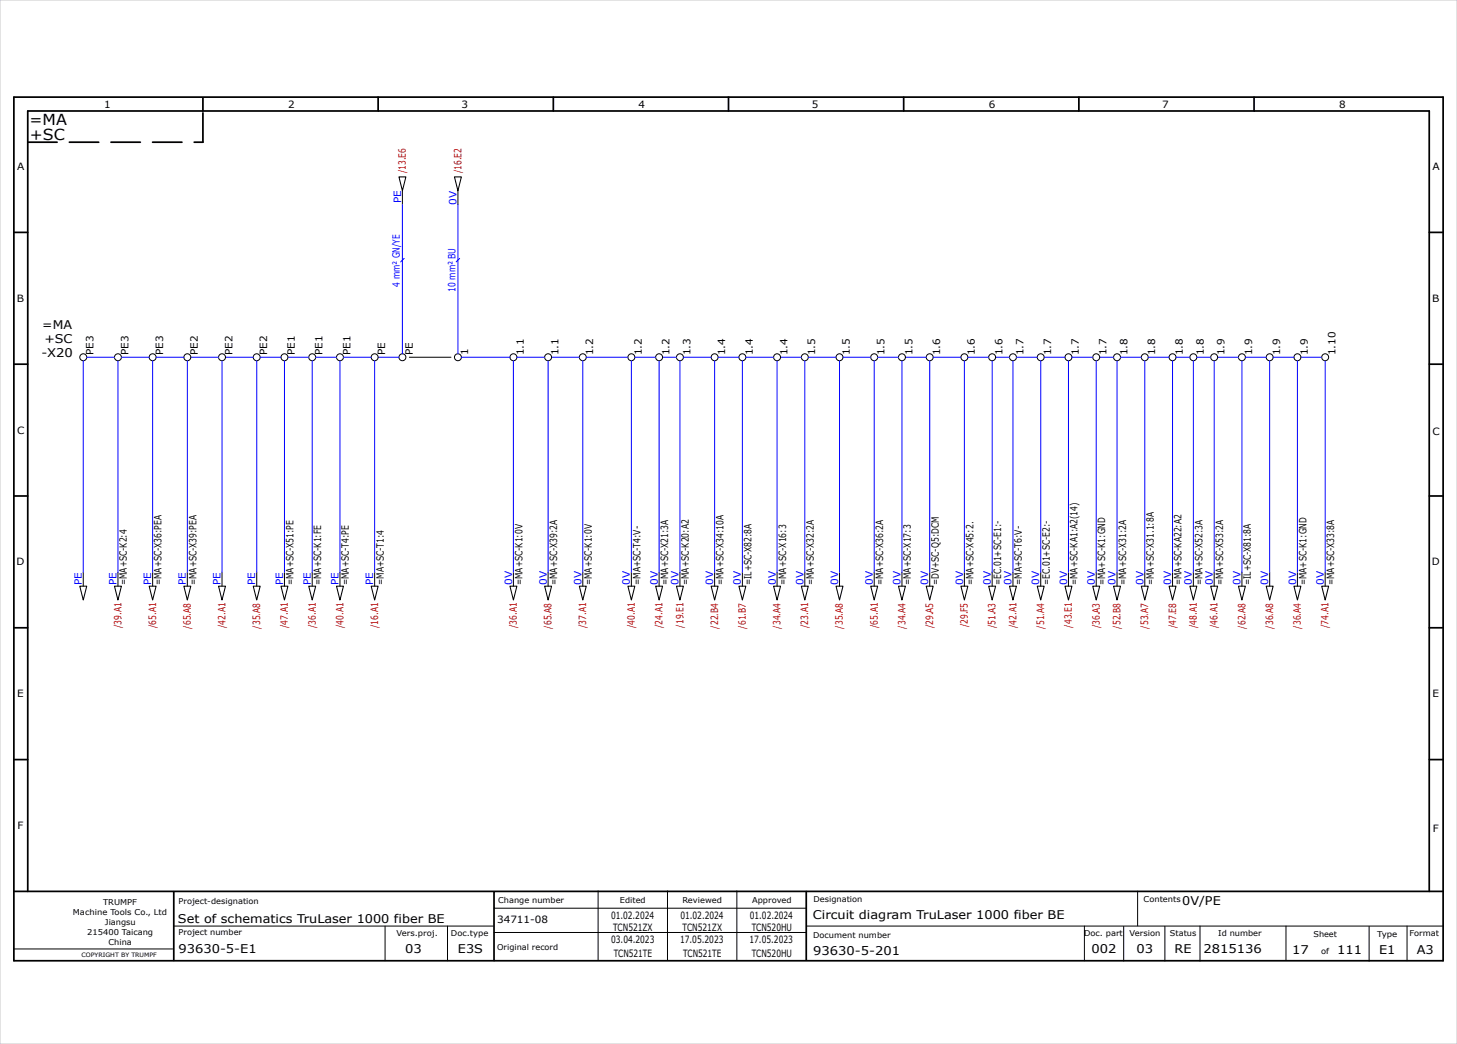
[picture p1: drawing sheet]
<svg xmlns="http://www.w3.org/2000/svg" width="420mm" height="301mm" viewBox="0 0 420 301" stroke-linecap="round" stroke-linejoin="round" font-family="sans-serif">
<g fill="none" stroke="#000" stroke-width=".5">
<path d="M4 28h412v249h-412zM58.5 28.2v3.8M109 28v4M159.5 28v4M210 28v4M260.5 28v4M311 28v4M361.5 28v4M4 67h4M412 67h4M4 105h4M412 105h4"/>
<path d="M4 143h4M412 143h4M4 181h4M412 181h4M4 219h4M412 219h4M4 257h412M8 257v-225h404v225M50.1 257.1v19.8M142.4 257.2v19.8M232.4 257.1v19.7"/>
</g>
<g fill="none" stroke="#000" stroke-width=".29">
<path d="M116 55v4M132 55v4M118 103h12M24 165v4M34 165v4M44 165v4M54 165v4M64 165v4M74 165v4M82 165v4M90 165v4M98 165v4"/>
<path d="M108 165v4M148 165v4M158 165v4M168 165v4M182 165v4M190 165v4M196 165v4M206 165v4M214 165v4M224 165v4M232 165v4M242 165v4"/>
<path d="M252 165v4M260 165v4M268 165v4M278 165v4M286 165v4M292 165v4M300 165v4M308 165v4M316 165v4M322 165v4M330 165v4M338 165v4"/>
<path d="M344 165v4M350 165v4M358 165v4M366 165v4M374 165v4M382 165v4M172.4 256.9v20M192.4 256.9v20M212.4 256.9v20M327.9 256.9v10M4.1 273.6h45.7M50.1 267h92.2"/>
<path d="M111 267v10M129 267v10M142.4 261.9h90M142.4 268.9h90M232.5 267h183.5M312.6 267v10M323.9 267.1v10M335.8 267.1v10M345.9 267v10.1M370.7 267v9.8M394.7 267.1v10M405.6 267v10"/>
<circle cx="24" cy="103" r="1"/>
<circle cx="34" cy="103" r="1"/>
<circle cx="44" cy="103" r="1"/>
<circle cx="54" cy="103" r="1"/>
<circle cx="64" cy="103" r="1"/>
<circle cx="74" cy="103" r="1"/>
<circle cx="82" cy="103" r="1"/>
<circle cx="90" cy="103" r="1"/>
<circle cx="98" cy="103" r="1"/>
<circle cx="108" cy="103" r="1"/>
<circle cx="116" cy="103" r="1"/>
<circle cx="132" cy="103" r="1"/>
<circle cx="148" cy="103" r="1"/>
<circle cx="158" cy="103" r="1"/>
<circle cx="168" cy="103" r="1"/>
<circle cx="182" cy="103" r="1"/>
<circle cx="190" cy="103" r="1"/>
<circle cx="196" cy="103" r="1"/>
<circle cx="206" cy="103" r="1"/>
<circle cx="214" cy="103" r="1"/>
<circle cx="224" cy="103" r="1"/>
<circle cx="232" cy="103" r="1"/>
<circle cx="242" cy="103" r="1"/>
<circle cx="252" cy="103" r="1"/>
<circle cx="260" cy="103" r="1"/>
<circle cx="268" cy="103" r="1"/>
<circle cx="278" cy="103" r="1"/>
<circle cx="286" cy="103" r="1"/>
<circle cx="292" cy="103" r="1"/>
<circle cx="300" cy="103" r="1"/>
<circle cx="308" cy="103" r="1"/>
<circle cx="316" cy="103" r="1"/>
<circle cx="322" cy="103" r="1"/>
<circle cx="330" cy="103" r="1"/>
<circle cx="338" cy="103" r="1"/>
<circle cx="344" cy="103" r="1"/>
<circle cx="350" cy="103" r="1"/>
<circle cx="358" cy="103" r="1"/>
<circle cx="366" cy="103" r="1"/>
<circle cx="374" cy="103" r="1"/>
<circle cx="382" cy="103" r="1"/>
</g>
<path d="M8 41h50.5M58.5 41v-8.8" fill="none" stroke="#000" stroke-width=".5" stroke-dasharray="8.5 3.5"/>
<path d="M0 0h420v301h-420z" fill="none" stroke="#c9c9c9" stroke-width=".29"/>
<g fill="none" stroke="#00f" stroke-width=".29">
<path d="M116 59v43M132 59v43M24 104v61M25 103h8M34 104v61M35 103h8M44 104v61M45 103h8M54 104v61M55 103h8M64 104v61M65 103h8"/>
<path d="M74 104v61M75 103h6M82 104v61M83 103h6M90 104v61M91 103h6M98 104v61M99 103h8M108 104v61M109 103h6M133 103h14M148 104v61"/>
<path d="M149 103h8M158 104v61M159 103h8M168 104v61M169 103h12M182 104v61M183 103h6M190 104v61M191 103h4M196 104v61M197 103h8M206 104v61"/>
<path d="M207 103h6M214 104v61M215 103h8M224 104v61M225 103h6M232 104v61M233 103h8M242 104v61M243 103h8M252 104v61M253 103h6M260 104v61"/>
<path d="M261 103h6M268 104v61M269 103h8M278 104v61M279 103h6M286 104v61M287 103h4M292 104v61M293 103h6M300 104v61M301 103h6M308 104v61"/>
<path d="M309 103h6M316 104v61M317 103h4M322 104v61M323 103h6M330 104v61M331 103h6M338 104v61M339 103h4M344 104v61M345 103h4M350 104v61"/>
<path d="M351 103h6M358 104v61M359 103h6M366 104v61M367 103h6M374 104v61M375 103h6M382 104v61"/>
</g>
<g fill="none" stroke="#000" stroke-width=".3">
<path d="M115 51h2l-1 4zM131 51h2l-1 4zM23 169h2l-1 4zM33 169h2l-1 4zM43 169h2l-1 4zM53 169h2l-1 4zM63 169h2l-1 4zM73 169h2l-1 4zM81 169h2l-1 4zM89 169h2l-1 4zM97 169h2l-1 4zM107 169h2l-1 4z"/>
<path d="M147 169h2l-1 4zM157 169h2l-1 4zM167 169h2l-1 4zM181 169h2l-1 4zM189 169h2l-1 4zM195 169h2l-1 4zM205 169h2l-1 4zM213 169h2l-1 4zM223 169h2l-1 4zM231 169h2l-1 4zM241 169h2l-1 4zM251 169h2l-1 4z"/>
<path d="M259 169h2l-1 4zM267 169h2l-1 4zM277 169h2l-1 4zM285 169h2l-1 4zM291 169h2l-1 4zM299 169h2l-1 4zM307 169h2l-1 4zM315 169h2l-1 4zM321 169h2l-1 4zM329 169h2l-1 4zM337 169h2l-1 4zM343 169h2l-1 4z"/>
<path d="M349 169h2l-1 4zM357 169h2l-1 4zM365 169h2l-1 4zM373 169h2l-1 4zM381 169h2l-1 4z"/>
</g>
<path d="M116.5 74.5l-1 1M132.5 74.5l-1 1" fill="none" stroke="#00f" stroke-width=".3"/>
<g font-size="4.4">
<text x="8.5" y="36">=MA</text>
<text x="8.6" y="40.5">+SC</text>
</g>
<g font-size="3.5">
<text x="12.2" y="94.9">=MA</text>
<text x="12.8" y="98.9">+SC</text>
<text x="12" y="102.9">-X20</text>
<text x="340.8" y="261">0V/PE</text>
<text x="51.3" y="266">Set of schematics TruLaser 1000 fiber BE</text>
<text x="234.3" y="265">Circuit diagram TruLaser 1000 fiber BE</text>
<text x="51.5" y="274.7">93630-5-E1</text>
<text x="116.8" y="274.9">03</text>
<text x="132" y="274.9">E3S</text>
<text x="234.4" y="275.3">93630-5-201</text>
<text x="314.6" y="274.8">002</text>
<text x="327.6" y="274.9">03</text>
<text x="338.6" y="274.8">RE</text>
<text x="346.9" y="274.7">2815136</text>
<text x="372.5" y="275">17</text>
<text x="385.4" y="275">111</text>
<text x="397.6" y="275">E1</text>
<text x="408.4" y="275">A3</text>
</g>
<g font-size="2.9">
<text x="30" y="31">1</text>
<text x="83" y="31">2</text>
<text x="133.1" y="31">3</text>
<text x="184.1" y="31">4</text>
<text x="234.1" y="31">5</text>
<text x="285" y="31">6</text>
<text x="335" y="31">7</text>
<text x="386" y="31">8</text>
<text x="5" y="49">A</text>
<text x="413" y="49">A</text>
<text x="4.8" y="87">B</text>
<text x="412.8" y="87">B</text>
<text x="27" y="102.3" transform="rotate(-90 27 102.3)">PE3</text>
<text x="37" y="102.3" transform="rotate(-90 37 102.3)">PE3</text>
<text x="47" y="102.3" transform="rotate(-90 47 102.3)">PE3</text>
<text x="57" y="102.3" transform="rotate(-90 57 102.3)">PE2</text>
<text x="67" y="102.3" transform="rotate(-90 67 102.3)">PE2</text>
<text x="77" y="102.3" transform="rotate(-90 77 102.3)">PE2</text>
<text x="85" y="102.3" transform="rotate(-90 85 102.3)">PE1</text>
<text x="93" y="102.3" transform="rotate(-90 93 102.3)">PE1</text>
<text x="101" y="102.3" transform="rotate(-90 101 102.3)">PE1</text>
<text x="111" y="102.3" transform="rotate(-90 111 102.3)">PE</text>
<text x="119" y="102.3" transform="rotate(-90 119 102.3)">PE</text>
<text x="135" y="102.4" transform="rotate(-90 135 102.4)">1</text>
<text x="151" y="102.4" transform="rotate(-90 151 102.4)">1.1</text>
<text x="161" y="102.4" transform="rotate(-90 161 102.4)">1.1</text>
<text x="171" y="102.4" transform="rotate(-90 171 102.4)">1.2</text>
<text x="185" y="102.4" transform="rotate(-90 185 102.4)">1.2</text>
<text x="193" y="102.4" transform="rotate(-90 193 102.4)">1.2</text>
<text x="199" y="102.4" transform="rotate(-90 199 102.4)">1.3</text>
<text x="209" y="102.4" transform="rotate(-90 209 102.4)">1.4</text>
<text x="217" y="102.4" transform="rotate(-90 217 102.4)">1.4</text>
<text x="227" y="102.4" transform="rotate(-90 227 102.4)">1.4</text>
<text x="235" y="102.4" transform="rotate(-90 235 102.4)">1.5</text>
<text x="245" y="102.4" transform="rotate(-90 245 102.4)">1.5</text>
<text x="255" y="102.4" transform="rotate(-90 255 102.4)">1.5</text>
<text x="263" y="102.4" transform="rotate(-90 263 102.4)">1.5</text>
<text x="271" y="102.4" transform="rotate(-90 271 102.4)">1.6</text>
<text x="281" y="102.4" transform="rotate(-90 281 102.4)">1.6</text>
<text x="289" y="102.4" transform="rotate(-90 289 102.4)">1.6</text>
<text x="295" y="102.4" transform="rotate(-90 295 102.4)">1.7</text>
<text x="303" y="102.4" transform="rotate(-90 303 102.4)">1.7</text>
<text x="311" y="102.4" transform="rotate(-90 311 102.4)">1.7</text>
<text x="319" y="102.4" transform="rotate(-90 319 102.4)">1.7</text>
<text x="325" y="102.4" transform="rotate(-90 325 102.4)">1.8</text>
<text x="333" y="102.4" transform="rotate(-90 333 102.4)">1.8</text>
<text x="341" y="102.4" transform="rotate(-90 341 102.4)">1.8</text>
<text x="347" y="102.4" transform="rotate(-90 347 102.4)">1.8</text>
<text x="353" y="102.4" transform="rotate(-90 353 102.4)">1.9</text>
<text x="361" y="102.4" transform="rotate(-90 361 102.4)">1.9</text>
<text x="369" y="102.4" transform="rotate(-90 369 102.4)">1.9</text>
<text x="377" y="102.4" transform="rotate(-90 377 102.4)">1.9</text>
<text x="385" y="102.4" transform="rotate(-90 385 102.4)">1.10</text>
<text x="5" y="125">C</text>
<text x="413" y="125.5">C</text>
<text x="4.8" y="163">D</text>
<text x="412.7" y="163">D</text>
<text x="36.6" y="168.7" transform="rotate(-90 36.6 168.7)">=MA+SC-K2:4</text>
<text x="46.6" y="168.7" transform="rotate(-90 46.6 168.7)">=MA+SC-X36:PEA</text>
<text x="56.6" y="168.7" transform="rotate(-90 56.6 168.7)">=MA+SC-X39:PEA</text>
<text x="84.6" y="168.7" transform="rotate(-90 84.6 168.7)">=MA+SC-X51:PE</text>
<text x="92.6" y="168.7" transform="rotate(-90 92.6 168.7)">=MA+SC-K1:FE</text>
<text x="100.6" y="168.7" transform="rotate(-90 100.6 168.7)">=MA+SC-T4:PE</text>
<text x="110.6" y="168.7" transform="rotate(-90 110.6 168.7)">=MA+SC-T1:4</text>
<text x="150.6" y="168.7" transform="rotate(-90 150.6 168.7)">=MA+SC-K1:0V</text>
<text x="160.6" y="168.7" transform="rotate(-90 160.6 168.7)">=MA+SC-X39:2A</text>
<text x="170.6" y="168.7" transform="rotate(-90 170.6 168.7)">=MA+SC-K1:0V</text>
<text x="184.6" y="168.7" transform="rotate(-90 184.6 168.7)">=MA+SC-T4:V-</text>
<text x="192.6" y="168.7" transform="rotate(-90 192.6 168.7)">=MA+SC-X21:3A</text>
<text x="198.6" y="168.7" transform="rotate(-90 198.6 168.7)">=MA+SC-K20:A2</text>
<text x="208.6" y="168.7" transform="rotate(-90 208.6 168.7)">=MA+SC-X34:10A</text>
<text x="216.6" y="168.7" transform="rotate(-90 216.6 168.7)">=IL+SC-X82:8A</text>
<text x="226.6" y="168.7" transform="rotate(-90 226.6 168.7)">=MA+SC-X16:3</text>
<text x="234.6" y="168.7" transform="rotate(-90 234.6 168.7)">=MA+SC-X32:2A</text>
<text x="254.6" y="168.7" transform="rotate(-90 254.6 168.7)">=MA+SC-X36:2A</text>
<text x="262.6" y="168.7" transform="rotate(-90 262.6 168.7)">=MA+SC-X17:3</text>
<text x="270.6" y="168.7" transform="rotate(-90 270.6 168.7)">=DV+SC-Q5:DCM</text>
<text x="280.6" y="168.7" transform="rotate(-90 280.6 168.7)">=MA+SC-X45:2.</text>
<text x="288.6" y="168.7" transform="rotate(-90 288.6 168.7)">=EC.01+SC-E1:-</text>
<text x="294.6" y="168.7" transform="rotate(-90 294.6 168.7)">=MA+SC-T6:V-</text>
<text x="302.6" y="168.7" transform="rotate(-90 302.6 168.7)">=EC.01+SC-E2:-</text>
<text x="310.6" y="168.7" transform="rotate(-90 310.6 168.7)">=MA+SC-KA1:A2(14)</text>
<text x="318.6" y="168.7" transform="rotate(-90 318.6 168.7)">=MA+SC-K1:GND</text>
<text x="324.6" y="168.7" transform="rotate(-90 324.6 168.7)">=MA+SC-X31:2A</text>
<text x="332.6" y="168.7" transform="rotate(-90 332.6 168.7)">=MA+SC-X31.1:8A</text>
<text x="340.6" y="168.7" transform="rotate(-90 340.6 168.7)">=MA+SC-KA22:A2</text>
<text x="346.6" y="168.7" transform="rotate(-90 346.6 168.7)">=MA+SC-X52:3A</text>
<text x="352.6" y="168.7" transform="rotate(-90 352.6 168.7)">=MA+SC-X53:2A</text>
<text x="360.6" y="168.7" transform="rotate(-90 360.6 168.7)">=IL+SC-X81:8A</text>
<text x="376.6" y="168.7" transform="rotate(-90 376.6 168.7)">=MA+SC-K1:GND</text>
<text x="384.6" y="168.7" transform="rotate(-90 384.6 168.7)">=MA+SC-X33:8A</text>
<text x="5" y="201">E</text>
<text x="413" y="201">E</text>
<text x="5.1" y="239">F</text>
<text x="413" y="240">F</text>
<text x="143.3" y="266">34711-08</text>
<text x="176.1" y="264.9">01.02.2024</text>
<text x="176.8" y="268.4">TCN521ZX</text>
<text x="196.1" y="264.9">01.02.2024</text>
<text x="196.8" y="268.4">TCN521ZX</text>
<text x="216.1" y="264.9">01.02.2024</text>
<text x="216.7" y="268.4">TCN520HU</text>
<text x="176.2" y="271.9">03.04.2023</text>
<text x="176.9" y="275.9">TCN521TE</text>
<text x="196" y="271.9">17.05.2023</text>
<text x="196.9" y="275.9">TCN521TE</text>
<text x="216" y="271.9">17.05.2023</text>
<text x="216.7" y="275.9">TCN520HU</text>
</g>
<g font-size="2.9" fill="#b60000">
<text x="117" y="49.9" transform="rotate(-90 117 49.9)">/13.E6</text>
<text x="133" y="49.9" transform="rotate(-90 133 49.9)">/16.E2</text>
<text x="35" y="181.1" transform="rotate(-90 35 181.1)">/39.A1</text>
<text x="45" y="181.1" transform="rotate(-90 45 181.1)">/65.A1</text>
<text x="55" y="181.2" transform="rotate(-90 55 181.2)">/65.A8</text>
<text x="65" y="181.1" transform="rotate(-90 65 181.1)">/42.A1</text>
<text x="75" y="181.2" transform="rotate(-90 75 181.2)">/35.A8</text>
<text x="83" y="181.1" transform="rotate(-90 83 181.1)">/47.A1</text>
<text x="91" y="181.1" transform="rotate(-90 91 181.1)">/36.A1</text>
<text x="99" y="181.1" transform="rotate(-90 99 181.1)">/40.A1</text>
<text x="109" y="181.1" transform="rotate(-90 109 181.1)">/16.A1</text>
<text x="149" y="181.1" transform="rotate(-90 149 181.1)">/36.A1</text>
<text x="159" y="181.2" transform="rotate(-90 159 181.2)">/65.A8</text>
<text x="169" y="181.1" transform="rotate(-90 169 181.1)">/37.A1</text>
<text x="183" y="181.1" transform="rotate(-90 183 181.1)">/40.A1</text>
<text x="191" y="181.1" transform="rotate(-90 191 181.1)">/24.A1</text>
<text x="197" y="180.9" transform="rotate(-90 197 180.9)">/19.E1</text>
<text x="207" y="181.2" transform="rotate(-90 207 181.2)">/22.B4</text>
<text x="215" y="181.2" transform="rotate(-90 215 181.2)">/61.B7</text>
<text x="225" y="181.2" transform="rotate(-90 225 181.2)">/34.A4</text>
<text x="233" y="181.1" transform="rotate(-90 233 181.1)">/23.A1</text>
<text x="243" y="181.2" transform="rotate(-90 243 181.2)">/35.A8</text>
<text x="253" y="181.1" transform="rotate(-90 253 181.1)">/65.A1</text>
<text x="261" y="181.2" transform="rotate(-90 261 181.2)">/34.A4</text>
<text x="269" y="181.1" transform="rotate(-90 269 181.1)">/29.A5</text>
<text x="279" y="180.9" transform="rotate(-90 279 180.9)">/29.F5</text>
<text x="287" y="181.1" transform="rotate(-90 287 181.1)">/51.A3</text>
<text x="293" y="181.1" transform="rotate(-90 293 181.1)">/42.A1</text>
<text x="301" y="181.2" transform="rotate(-90 301 181.2)">/51.A4</text>
<text x="309" y="180.9" transform="rotate(-90 309 180.9)">/43.E1</text>
<text x="317" y="181.1" transform="rotate(-90 317 181.1)">/36.A3</text>
<text x="323" y="181.2" transform="rotate(-90 323 181.2)">/52.B8</text>
<text x="331" y="181.2" transform="rotate(-90 331 181.2)">/53.A7</text>
<text x="339" y="181.1" transform="rotate(-90 339 181.1)">/47.E8</text>
<text x="345" y="181.1" transform="rotate(-90 345 181.1)">/48.A1</text>
<text x="351" y="181.1" transform="rotate(-90 351 181.1)">/46.A1</text>
<text x="359" y="181.2" transform="rotate(-90 359 181.2)">/62.A8</text>
<text x="367" y="181.2" transform="rotate(-90 367 181.2)">/36.A8</text>
<text x="375" y="181.2" transform="rotate(-90 375 181.2)">/36.A4</text>
<text x="383" y="181.1" transform="rotate(-90 383 181.1)">/74.A1</text>
</g>
<g font-size="2.9" fill="#00f">
<text x="115.6" y="58.6" transform="rotate(-90 115.6 58.6)">PE</text>
<text x="131.6" y="59" transform="rotate(-90 131.6 59)">0V</text>
<text x="115.3" y="82.7" transform="rotate(-90 115.3 82.7)">4 mm² GN/YE</text>
<text x="131.3" y="84.1" transform="rotate(-90 131.3 84.1)">10 mm² BU</text>
<text x="23.6" y="168.7" transform="rotate(-90 23.6 168.7)">PE</text>
<text x="33.6" y="168.7" transform="rotate(-90 33.6 168.7)">PE</text>
<text x="43.6" y="168.7" transform="rotate(-90 43.6 168.7)">PE</text>
<text x="53.6" y="168.7" transform="rotate(-90 53.6 168.7)">PE</text>
<text x="63.6" y="168.7" transform="rotate(-90 63.6 168.7)">PE</text>
<text x="73.6" y="168.7" transform="rotate(-90 73.6 168.7)">PE</text>
<text x="81.6" y="168.7" transform="rotate(-90 81.6 168.7)">PE</text>
<text x="89.6" y="168.7" transform="rotate(-90 89.6 168.7)">PE</text>
<text x="97.6" y="168.7" transform="rotate(-90 97.6 168.7)">PE</text>
<text x="107.6" y="168.7" transform="rotate(-90 107.6 168.7)">PE</text>
<text x="147.6" y="168.6" transform="rotate(-90 147.6 168.6)">0V</text>
<text x="157.6" y="168.6" transform="rotate(-90 157.6 168.6)">0V</text>
<text x="167.6" y="168.6" transform="rotate(-90 167.6 168.6)">0V</text>
<text x="181.6" y="168.6" transform="rotate(-90 181.6 168.6)">0V</text>
<text x="189.6" y="168.6" transform="rotate(-90 189.6 168.6)">0V</text>
<text x="195.6" y="168.6" transform="rotate(-90 195.6 168.6)">0V</text>
<text x="205.6" y="168.6" transform="rotate(-90 205.6 168.6)">0V</text>
<text x="213.6" y="168.6" transform="rotate(-90 213.6 168.6)">0V</text>
<text x="223.6" y="168.6" transform="rotate(-90 223.6 168.6)">0V</text>
<text x="231.6" y="168.6" transform="rotate(-90 231.6 168.6)">0V</text>
<text x="241.6" y="168.6" transform="rotate(-90 241.6 168.6)">0V</text>
<text x="251.6" y="168.6" transform="rotate(-90 251.6 168.6)">0V</text>
<text x="259.6" y="168.6" transform="rotate(-90 259.6 168.6)">0V</text>
<text x="267.6" y="168.6" transform="rotate(-90 267.6 168.6)">0V</text>
<text x="277.6" y="168.6" transform="rotate(-90 277.6 168.6)">0V</text>
<text x="285.6" y="168.6" transform="rotate(-90 285.6 168.6)">0V</text>
<text x="291.6" y="168.6" transform="rotate(-90 291.6 168.6)">0V</text>
<text x="299.6" y="168.6" transform="rotate(-90 299.6 168.6)">0V</text>
<text x="307.6" y="168.6" transform="rotate(-90 307.6 168.6)">0V</text>
<text x="315.6" y="168.6" transform="rotate(-90 315.6 168.6)">0V</text>
<text x="321.6" y="168.6" transform="rotate(-90 321.6 168.6)">0V</text>
<text x="329.6" y="168.6" transform="rotate(-90 329.6 168.6)">0V</text>
<text x="337.6" y="168.6" transform="rotate(-90 337.6 168.6)">0V</text>
<text x="343.6" y="168.6" transform="rotate(-90 343.6 168.6)">0V</text>
<text x="349.6" y="168.6" transform="rotate(-90 349.6 168.6)">0V</text>
<text x="357.6" y="168.6" transform="rotate(-90 357.6 168.6)">0V</text>
<text x="365.6" y="168.6" transform="rotate(-90 365.6 168.6)">0V</text>
<text x="373.6" y="168.6" transform="rotate(-90 373.6 168.6)">0V</text>
<text x="381.6" y="168.6" transform="rotate(-90 381.6 168.6)">0V</text>
</g>
<g font-size="2.3">
<text x="21" y="263.8">Machine Tools Co., Ltd</text>
<text x="29.7" y="260.8">TRUMPF</text>
<text x="51.5" y="260.7">Project-designation</text>
<text x="143.6" y="260.4">Change number</text>
<text x="178.7" y="260.4">Edited</text>
<text x="196.7" y="260.4">Reviewed</text>
<text x="216.8" y="260.4">Approved</text>
<text x="234.5" y="260.2">Designation</text>
<text x="329.7" y="260.1">Contents</text>
<text x="25.2" y="269.6">215400 Taicang</text>
<text x="30.3" y="266.7">Jiangsu</text>
<text x="51.5" y="269.7">Project number</text>
<text x="114.3" y="269.9">Vers.proj.</text>
<text x="130" y="269.9">Doc.type</text>
<text x="312.5" y="269.8">Doc. part</text>
<text x="325.6" y="269.9">Version</text>
<text x="337.3" y="269.8">Status</text>
<text x="351.2" y="269.8">Id number</text>
<text x="406.4" y="270">Format</text>
<text x="31.3" y="272.5">China</text>
<text x="143.3" y="273.9">Original record</text>
<text x="234.4" y="270.3">Document number</text>
<text x="378.6" y="270">Sheet</text>
<text x="380.8" y="275">of</text>
<text x="397" y="270">Type</text>
</g>
<text font-size="1.7" x="23.5" y="275.8">COPYRIGHT BY TRUMPF</text>
</svg>
